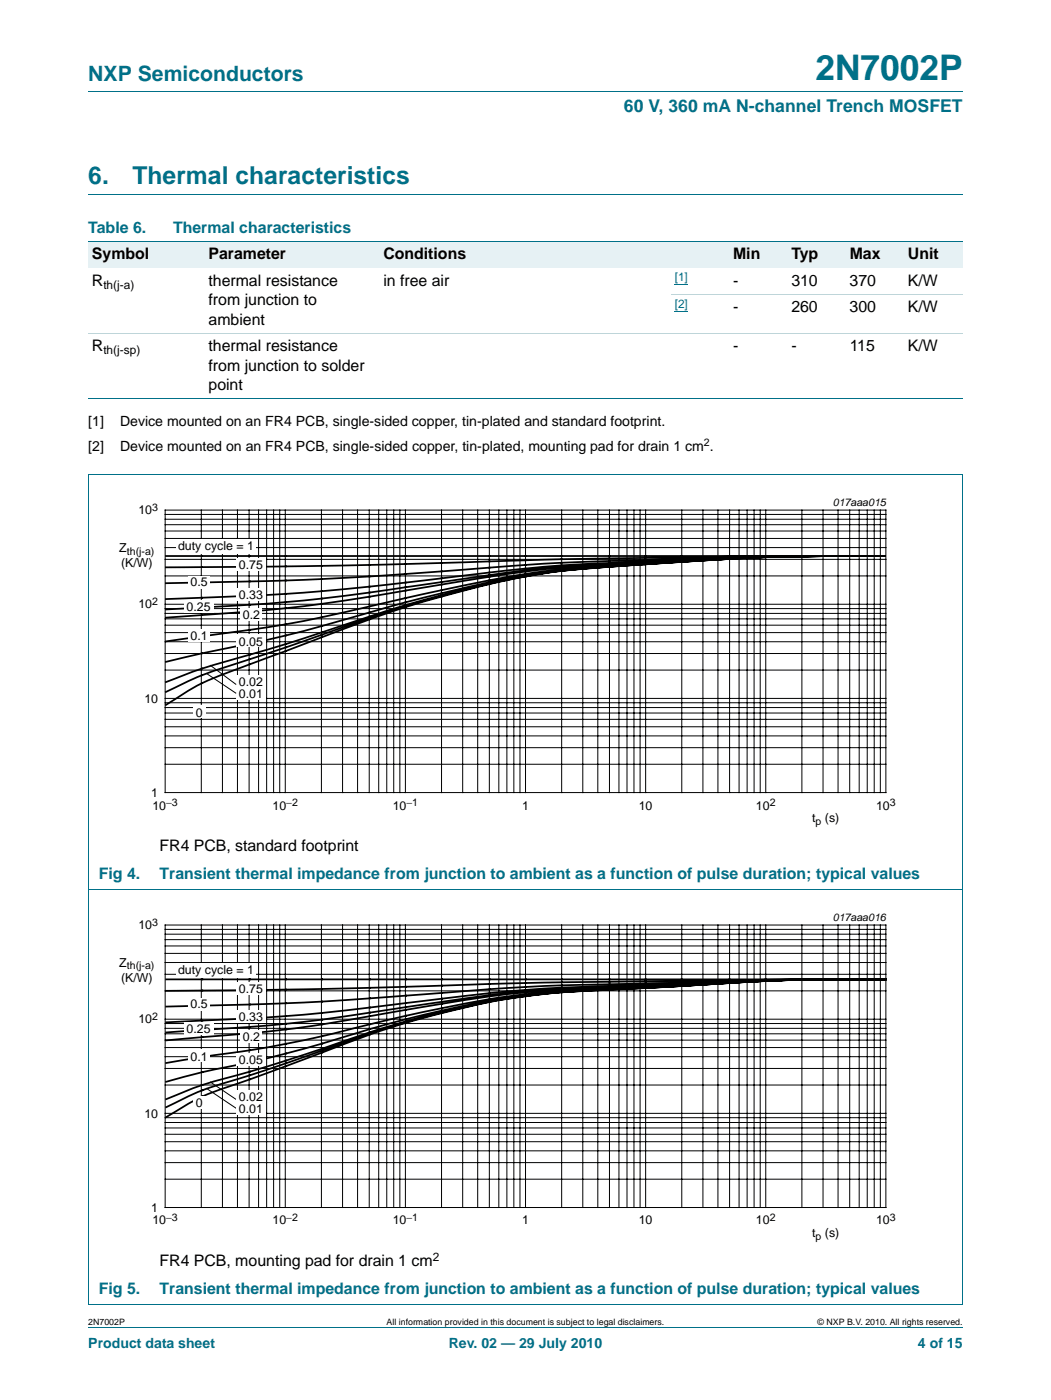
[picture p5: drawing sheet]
<svg xmlns="http://www.w3.org/2000/svg" width="210mm" height="280mm" viewBox="0 0 210 280" stroke-linecap="round" stroke-linejoin="round" font-family="sans-serif">
<path d="M17.6 18.3h174.7M17.6 38.8h174.7M17.6 265.3h174.7" fill="none" stroke="#007088" stroke-width=".2"/>
<g fill="#e6f1f4">
<path d="M17.6 48.3h23.3v5.3h-23.3z"/>
<path d="M40.9 48.3h34.9v5.3h-34.9z"/>
<path d="M75.8 48.3h58.3v5.3h-58.3z"/>
<path d="M134.1 48.3h23.3v5.3h-23.3z"/>
<path d="M157.4 48.3h11.6v5.3h-11.6z"/>
<path d="M169 48.3h11.6v5.3h-11.6z"/>
<path d="M180.6 48.3h11.7v5.3h-11.7z"/>
</g>
<path d="M134.8 56.9h2.6M134.8 62.2h2.6" fill="none" stroke="#00f" stroke-width=".2"/>
<path d="M17.6 48.3h174.7M17.6 79.7h174.7M17.6 94.9h174.7M17.6 94.9v165.8M192.3 94.9v165.8M17.6 177.8h174.7M17.6 260.7h174.7" fill="none" stroke="#007088" stroke-width=".2"/>
<path d="M134.1 58.9h58.2M17.6 66.6h174.7" fill="none" stroke="#b3d4db" stroke-width=".2"/>
<path d="M20.3 99.1h169.3v66.3h-169.3z" fill="none" stroke="#fff" stroke-width=".2"/>
<g fill="none" stroke="#000" stroke-width=".2">
<path d="M33 101.9h143.9v56.5h-143.9zM33 115.1h143.9M33 111.8h143.9M33 109.4h143.9M33 107.6h143.9M33 106.1h143.9M33 104.8h143.9M33 103.8h143.9M33 102.8h143.9M40.2 101.9v56.5M44.4 101.9v56.5M47.4 101.9v56.5"/>
<path d="M49.8 101.9v56.5M51.6 101.9v56.5M53.3 101.9v56.5M54.6 101.9v56.5M55.9 101.9v56.5M57 101.9v56.5M64.2 101.9v56.5M68.4 101.9v56.5M71.4 101.9v56.5M73.7 101.9v56.5M75.6 101.9v56.5M77.2 101.9v56.5"/>
<path d="M78.6 101.9v56.5M79.9 101.9v56.5M81 101.9v56.5M88.2 101.9v56.5M92.4 101.9v56.5M95.4 101.9v56.5M97.7 101.9v56.5M99.6 101.9v56.5M101.2 101.9v56.5M102.6 101.9v56.5M103.8 101.9v56.5M105 101.9v56.5"/>
<path d="M112.2 101.9v56.5M116.4 101.9v56.5M119.4 101.9v56.5M121.7 101.9v56.5M123.6 101.9v56.5M125.2 101.9v56.5M126.6 101.9v56.5M127.8 101.9v56.5M128.9 101.9v56.5M136.2 101.9v56.5M140.4 101.9v56.5M143.4 101.9v56.5"/>
<path d="M145.7 101.9v56.5M147.6 101.9v56.5M149.2 101.9v56.5M150.6 101.9v56.5M151.8 101.9v56.5M152.9 101.9v56.5M160.2 101.9v56.5M164.4 101.9v56.5M167.4 101.9v56.5M169.7 101.9v56.5M171.6 101.9v56.5M173.2 101.9v56.5"/>
<path d="M174.6 101.9v56.5M175.8 101.9v56.5M33 139.6h143.9M33 133.9h143.9M33 130.6h143.9M33 128.2h143.9M33 126.4h143.9M33 124.9h143.9M33 123.7h143.9M33 122.6h143.9M33 121.6h143.9M33 120.7h143.9"/>
<path d="M33 152.7h143.9M33 149.4h143.9M33 147.1h143.9M33 145.2h143.9M33 143.7h143.9M33 142.5h143.9M33 141.4h143.9M33 140.4h143.9"/>
</g>
<g fill="none" stroke="#000" stroke-width=".35">
<path d="M33.1 111.1h136.5M104.9 115.2a250.9 250.9 0 0 0-41.4 11.9l-11.2 3.9a162.5 162.5 0 0 0-14.4 5l-4.8 2.3M104.9 115.2a228.9 228.9 0 0 0-43 13.1l-13 4.8a53.5 53.5 0 0 0-15 7.3l-.8 .5M112.1 114l-3.2 .5a248.9 248.9 0 0 0-38 9.6l-12.2 4.1-8 2.4a129.7 129.7 0 0 0-17.6 5.7M112.1 114.1l-7.2 1.1M121.7 113.2l-9.6 .8M121.7 113.3a129.9 129.9 0 0 0-16.8 1.9M128.9 112.7l-7.2 .5M128.9 112.8l-7.2 .5M136.1 112.2l-14.4 .9a163.9 163.9 0 0 0-34.3 5.6l-8 2.1-20.7 5.8-7.2 1.7-12 2.4-6.4 1.6M136.1 112.2l-7.2 .5M145.6 111.5l-23.1 1.1-12.8 .8-8 1-27.1 3.9-10.3 1.3-12 1.1-19.2 1.1"/>
<path d="M145.6 111.6l-25.8 1.3a278.1 278.1 0 0 0-34.8 4.4l-10.4 1.8-13.5 2-11.2 1.1-16.8 1.2M145.6 111.6l-23.9 1.4a189.1 189.1 0 0 0-34.3 5.1l-21.2 4.8-7.5 1.6-8 1.3-17.6 2.4M145.6 111.7l-9.5 .5M145.6 111.7l-16.7 1M152.8 111.3l-7.2 .2M152.8 111.3l-7.2 .3M152.8 111.3l-7.2 .4M160 111.1l-47.9 .6-35.9 1.1-13.5 .3-29.6 .3M160 111.1l-12 .2-34.9 1.1-9 .5-28.7 2.2-11.1 .6-10.4 .4-20.8 .4M160 111.1l-16.3 .5-32.4 1.4-11.2 1.1-24.7 3-11.9 1.1-11.2 .7-19.2 .8M160 111.1l-7.2 .2M160 111.2l-7.2 .1"/>
<path d="M169.6 111.1h7.1M169.6 111.1h-9.6M169.6 111.1l-9.6 .1"/>
</g>
<g fill="#fff">
<path d="M35.2 107.7h15.9v3h-15.9z"/>
<path d="M47.3 111.5h5.8v2.6h-5.8z"/>
<path d="M37.6 115.1h4.3v2.5h-4.3z"/>
<path d="M47.3 117.5h5.8v2.6h-5.8z"/>
<path d="M36.8 119.9h5.9v2.5h-5.9z"/>
<path d="M48 121.4h4.4v2.6h-4.4z"/>
<path d="M37.6 125.7h4.3v2.6h-4.3z"/>
<path d="M47.3 126.8h5.8v2.6h-5.8z"/>
<path d="M47.3 134.9h5.8v2.6h-5.8z"/>
<path d="M47.3 137.3h5.8v2.6h-5.8z"/>
<path d="M38.5 140.9h2.5v2.6h-2.5z"/>
</g>
<g fill="none" stroke="#000" stroke-width=".2">
<path d="M41.2 134.5l6 4M41.9 132.9l5.3 3.9M33 184.8h143.9v56.5h-143.9zM33 198h143.9M33 194.7h143.9M33 192.3h143.9M33 190.5h143.9M33 189h143.9M33 187.8h143.9M33 186.7h143.9M33 185.7h143.9M40.2 184.8v56.5"/>
<path d="M44.4 184.8v56.5M47.4 184.8v56.5M49.8 184.8v56.5M51.6 184.8v56.5M53.3 184.8v56.5M54.6 184.8v56.5M55.9 184.8v56.5M57 184.8v56.5M64.2 184.8v56.5M68.4 184.8v56.5M71.4 184.8v56.5M73.7 184.8v56.5"/>
<path d="M75.6 184.8v56.5M77.2 184.8v56.5M78.6 184.8v56.5M79.9 184.8v56.5M81 184.8v56.5M88.2 184.8v56.5M92.4 184.8v56.5M95.4 184.8v56.5M97.7 184.8v56.5M99.6 184.8v56.5M101.2 184.8v56.5M102.6 184.8v56.5"/>
<path d="M103.8 184.8v56.5M105 184.8v56.5M112.2 184.8v56.5M116.4 184.8v56.5M119.4 184.8v56.5M121.7 184.8v56.5M123.6 184.8v56.5M125.2 184.8v56.5M126.6 184.8v56.5M127.8 184.8v56.5M128.9 184.8v56.5M136.2 184.8v56.5"/>
<path d="M140.4 184.8v56.5M143.4 184.8v56.5M145.7 184.8v56.5M147.6 184.8v56.5M149.2 184.8v56.5M150.6 184.8v56.5M151.8 184.8v56.5M152.9 184.8v56.5M160.2 184.8v56.5M164.4 184.8v56.5M167.4 184.8v56.5M169.7 184.8v56.5"/>
<path d="M171.6 184.8v56.5M173.2 184.8v56.5M174.6 184.8v56.5M175.8 184.8v56.5M33 216.8h143.9M33 213.5h143.9M33 211.2h143.9M33 209.3h143.9M33 207.8h143.9M33 206.6h143.9M33 205.5h143.9M33 204.5h143.9"/>
<path d="M33 203.7h143.9M33 235.6h143.9M33 232.3h143.9M33 230h143.9M33 228.1h143.9M33 226.7h143.9M33 225.4h143.9M33 224.3h143.9M33 223.3h143.9M33 222.5h143.9"/>
</g>
<path d="M20.3 182h169.3v66.3h-169.3z" fill="none" stroke="#fff" stroke-width=".2"/>
<path d="M35.2 192.4h15.9v3h-15.9z" fill="#fff"/>
<path d="M41.2 217.4l6 4.1M41.9 216.2l5.3 3.5" fill="none" stroke="#000" stroke-width=".2"/>
<g fill="none" stroke="#000" stroke-width=".35">
<path d="M33.2 195.7h126.9M105 199a188.2 188.2 0 0 0-27.9 6.3l-16.8 5.6-8.8 2.8a139.7 139.7 0 0 0-15.1 4.6l-3.2 1.3M105 199a184.5 184.5 0 0 0-39.7 10.6l-16.3 5.6a64 64 0 0 0-15.8 6M112.2 198.3l-7.2 .7M112.2 198.3l-2.4 .2a165 165 0 0 0-34.3 7.7l-27.5 10.1a45.4 45.4 0 0 0-14 6.5l-.8 .4M121.7 197.7l-.9 .1a146.9 146.9 0 0 0-15.8 1.2M121.7 197.7l-9.5 .6M128.9 197.4l-7.2 .3M128.9 197.4l-16.7 .9M136.1 197l-14.4 .7M136.1 197l-7.2 .4M145.7 196.4l-27.8 1.3a172 172 0 0 0-33.6 4.6l-19 4.5-7.4 1.6-7.2 1.3-9.4 1.4-8.1 1.3"/>
<path d="M145.7 196.4l-24.9 1.3a158.9 158.9 0 0 0-38.1 5.6l-8 2.1-14.4 4.3-10.4 2.6a163.4 163.4 0 0 0-16.7 3.9M152.9 196l-39.7 1.5-7.4 .5-10.9 1.2-27.7 4.1-6.9 .9-9.6 .9-17.5 1.2M152.9 196l-39.7 1.7-9.8 .7-10.4 1.4-26.8 4.6-6.7 1-9.6 1.1-16.7 1.4M152.9 196l-7.2 .4M152.9 196l-16.8 1M160.1 195.7h9.5M160.1 195.7l-51.1 .6-43.7 1.3-32.1 .4M160.1 195.7l-49.5 1.2-12.8 .8-34.3 2.5-12 .5-18.3 .4M160.1 195.8l-51.1 1.7-10.4 .9-29.5 3.5-8.8 .9-9.6 .7-17.5 .8M160.1 195.8l-7.2 .2M169.6 195.7h7.2M169.6 195.7l-9.5 .1"/>
</g>
<g fill="#fff">
<path d="M47.3 196.2h5.8v2.6h-5.8z"/>
<path d="M37.6 199.4h4.3v2.6h-4.3z"/>
<path d="M47.3 201.8h5.8v2.6h-5.8z"/>
<path d="M36.8 204.2h5.9v2.6h-5.9z"/>
<path d="M48 205.7h4.4v2.6h-4.4z"/>
<path d="M37.6 209.7h4.3v2.6h-4.3z"/>
<path d="M47.3 210.4h5.8v2.6h-5.8z"/>
<path d="M47.3 217.8h5.8v2.6h-5.8z"/>
<path d="M47.3 220.2h5.8v2.6h-5.8z"/>
<path d="M38.5 218.9h2.5v2.6h-2.5z"/>
</g>
<text font-size="7" fill="#007088" x="162.9" y="16">2N7002P</text>
<g font-size="4.9" fill="#007088">
<text x="17.6" y="36.8">6.</text>
<text x="26.5" y="36.8">Thermal characteristics</text>
</g>
<text font-size="4.2" fill="#007088" x="17.6" y="16.2">NXP Semiconductors</text>
<text font-size="3.5" fill="#007088" x="124.6" y="22.4">60 V, 360 mA N-channel Trench MOSFET</text>
<g font-size="3.2" fill="#007088">
<text x="17.6" y="46.5">Table 6.</text>
<text x="34.6" y="46.5">Thermal characteristics</text>
<text x="19.7" y="175.7">Fig 4.</text>
<text x="31.8" y="175.7">Transient thermal impedance from junction to ambient as a function of pulse duration; typical values</text>
<text x="19.7" y="258.6">Fig 5.</text>
<text x="31.8" y="258.6">Transient thermal impedance from junction to ambient as a function of pulse duration; typical values</text>
</g>
<g font-size="3.2">
<text x="18.4" y="51.8">Symbol</text>
<text x="41.6" y="51.8">Parameter</text>
<text x="76.6" y="51.8">Conditions</text>
<text x="146.4" y="51.8">Min</text>
<text x="158.1" y="51.8">Typ</text>
<text x="169.7" y="51.8">Max</text>
<text x="181.3" y="51.8">Unit</text>
<text x="18.4" y="57.1">R</text>
<text x="41.6" y="57.1">thermal resistance</text>
<text x="76.6" y="57.1">in free air</text>
<text x="146.4" y="57.1">-</text>
<text x="158.1" y="57.1">310</text>
<text x="169.7" y="57.1">370</text>
<text x="181.3" y="57.1">K/W</text>
<text x="41.6" y="61">from junction to</text>
<text x="41.6" y="64.9">ambient</text>
<text x="146.4" y="62.4">-</text>
<text x="158.1" y="62.4">260</text>
<text x="169.7" y="62.4">300</text>
<text x="181.3" y="62.4">K/W</text>
<text x="18.4" y="70.2">R</text>
<text x="41.6" y="70.2">thermal resistance</text>
<text x="146.4" y="70.2">-</text>
<text x="158.1" y="70.2">-</text>
<text x="169.7" y="70.2">115</text>
<text x="181.3" y="70.2">K/W</text>
<text x="41.6" y="74.1">from junction to solder</text>
<text x="41.6" y="77.9">point</text>
<text x="31.9" y="170">FR4 PCB, standard footprint</text>
<text x="31.9" y="252.9">FR4 PCB, mounting pad for drain 1 cm</text>
</g>
<g font-size="2.8">
<text x="17.6" y="85.1">[1]</text>
<text x="24" y="85.1">Device mounted on an FR4 PCB, single-sided copper, tin-plated and standard footprint.</text>
<text x="17.6" y="90.1">[2]</text>
<text x="24" y="90.1">Device mounted on an FR4 PCB, single-sided copper, tin-plated, mounting pad for drain 1 cm .</text>
</g>
<g font-size="2.8" fill="#007088">
<text x="17.6" y="269.3">Product data sheet</text>
<text x="89.6" y="269.3">Rev. 02 — 29 July 2010</text>
<text x="183.3" y="269.3">4 of 15</text>
</g>
<g font-size="2.5">
<text x="27.7" y="102.8">10</text>
<text x="23.8" y="110.3">Z</text>
<text x="24.2" y="113.3">(K/W)</text>
<text x="35.6" y="109.9">duty cycle = 1</text>
<text x="47.7" y="113.8">0.75</text>
<text x="38.1" y="117.1">0.5</text>
<text x="47.7" y="119.8">0.33</text>
<text x="27.7" y="121.6">10</text>
<text x="37.3" y="122.1">0.25</text>
<text x="48.5" y="123.6">0.2</text>
<text x="38.1" y="127.9">0.1</text>
<text x="47.7" y="129">0.05</text>
<text x="47.7" y="137.1">0.02</text>
<text x="28.8" y="140.4">10</text>
<text x="39.1" y="143.2">0</text>
<text x="47.7" y="139.5">0.01</text>
<text x="30.2" y="159.2">1</text>
<text x="30.4" y="161.8">10</text>
<text x="54.4" y="161.8">10</text>
<text x="78.4" y="161.8">10</text>
<text x="104.3" y="161.8">1</text>
<text x="127.6" y="161.8">10</text>
<text x="151" y="161.8">10</text>
<text x="175" y="161.8">10</text>
<text x="162.2" y="164.3">t</text>
<text x="164.8" y="164.3">(s)</text>
<text x="27.7" y="185.7">10</text>
<text x="23.8" y="193.2">Z</text>
<text x="24.2" y="196.2">(K/W)</text>
<text x="35.6" y="194.6">duty cycle = 1</text>
<text x="38.1" y="201.5">0.5</text>
<text x="47.7" y="198.5">0.75</text>
<text x="27.7" y="204.5">10</text>
<text x="37.3" y="206.4">0.25</text>
<text x="47.7" y="204.1">0.33</text>
<text x="48.5" y="208">0.2</text>
<text x="38.1" y="211.9">0.1</text>
<text x="47.7" y="212.6">0.05</text>
<text x="39.1" y="221.2">0</text>
<text x="47.7" y="220">0.02</text>
<text x="28.8" y="223.3">10</text>
<text x="47.7" y="222.4">0.01</text>
<text x="30.2" y="242.1">1</text>
<text x="30.4" y="244.7">10</text>
<text x="54.4" y="244.7">10</text>
<text x="78.4" y="244.7">10</text>
<text x="104.3" y="244.7">1</text>
<text x="127.6" y="244.7">10</text>
<text x="151" y="244.7">10</text>
<text x="175" y="244.7">10</text>
<text x="162.2" y="247.2">t</text>
<text x="164.8" y="247.2">(s)</text>
</g>
<g font-size="2.4">
<text x="20.6" y="57.7">th(j-a)</text>
<text x="20.6" y="70.8">th(j-sp)</text>
<text x="86.4" y="252">2</text>
</g>
<g font-size="2.4" fill="#00f">
<text x="134.8" y="56.2">[1]</text>
<text x="134.8" y="61.5">[2]</text>
</g>
<g font-size="2.1">
<text x="140.6" y="89.2">2</text>
<text x="166.3" y="101.1">017aaa015</text>
<text x="30.4" y="102">3</text>
<text x="25.3" y="110.8">th(j-a)</text>
<text x="30.4" y="120.9">2</text>
<text x="33.2" y="161">−3</text>
<text x="57.2" y="161">−2</text>
<text x="81.2" y="161">−1</text>
<text x="153.7" y="161">2</text>
<text x="177.7" y="161">3</text>
<text x="162.9" y="164.8">p</text>
<text x="30.4" y="184.9">3</text>
<text x="166.3" y="184">017aaa016</text>
<text x="25.3" y="193.7">th(j-a)</text>
<text x="30.4" y="203.8">2</text>
<text x="33.2" y="243.9">−3</text>
<text x="57.2" y="243.9">−2</text>
<text x="81.2" y="243.9">−1</text>
<text x="153.7" y="243.9">2</text>
<text x="177.7" y="243.9">3</text>
<text x="162.9" y="247.7">p</text>
</g>
<g font-size="1.8">
<text x="17.6" y="264.7">2N7002P</text>
<text x="77.2" y="264.7">All information provided in this document is subject to legal disclaimers.</text>
<text x="163.3" y="264.7">© NXP B.V. 2010. All rights reserved.</text>
</g>
</svg>
